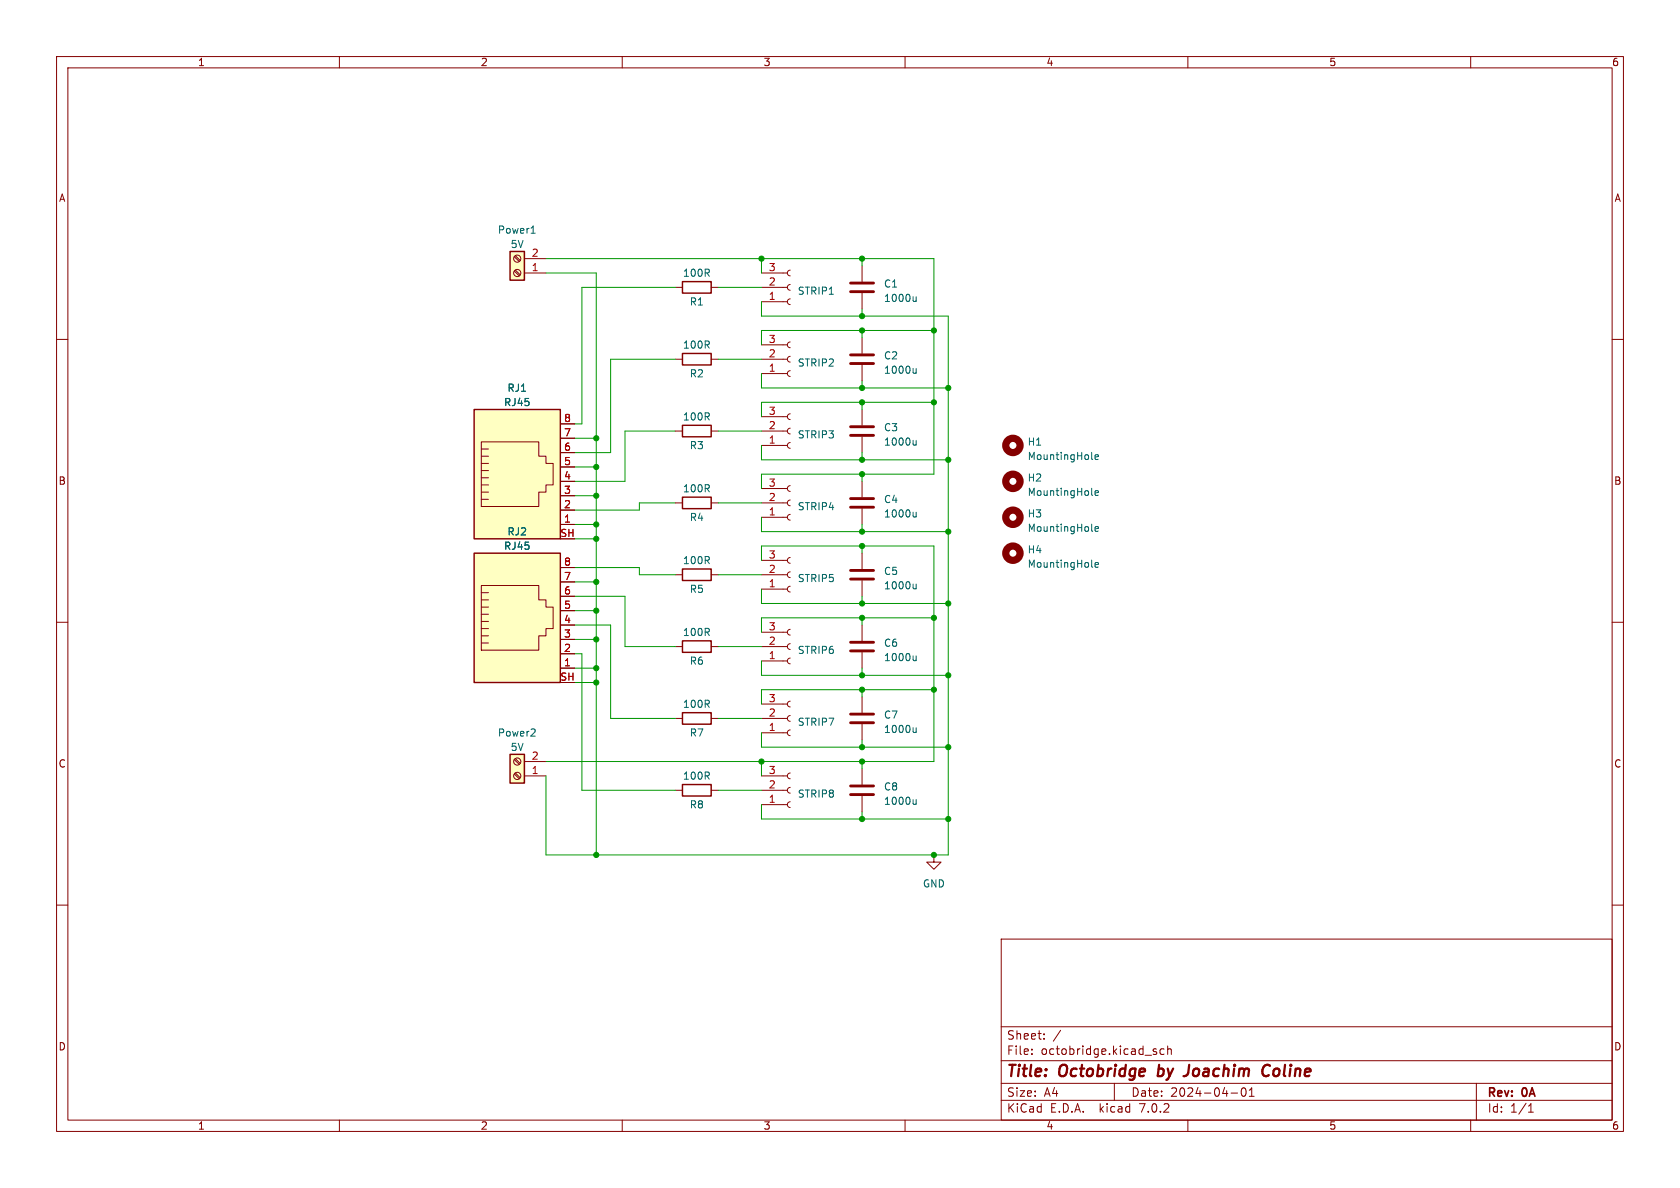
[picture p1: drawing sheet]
<svg xmlns="http://www.w3.org/2000/svg" width="297mm" height="210mm" viewBox="0 0 297 210" stroke-linecap="round" stroke-linejoin="round" font-family="sans-serif">
<g fill="none" stroke="#840000" stroke-width=".18">
<path d="M10 10h277v190h-277zM12 12h273v186h-273zM60 10v2M110 10v2M160 10v2M210 10v2M260 10v2M10 60h2M90.9 45.4l.9 .8M90.9 47.9l.9 .9M91.1 45.2l.9 .9M91.1 47.8l.9 .8"/>
<path d="M92.7 48.3h3.8M92.7 45.7h3.8M119.4 50.8h1.2M125.7 50.8h1.3M134.6 50.8h4.6M134.6 48.3h4.6M134.6 53.3h4.6M139.7 47.8l-.3 .1-.2 .3 .1 .4 .4 .2M139.7 50.3l-.3 .1-.2 .4 .1 .4 .4 .1M139.7 52.8l-.3 .2-.2 .3 .1 .4 .4 .1M152.4 47v2.8M152.4 51.8v2.8"/>
<path d="M152.4 59.7v2.8M285 60h2M85.1 78.1h10.1v2.5h1.3v1.3h1.3v3.8h-1.3v1.3h-1.3v2.5h-10.1zM85.1 79.4h1.3M99.1 77.5h2.5M99.1 74.9h2.5M119.4 76.2h1.2M119.4 63.5h1.2M125.7 76.2h1.3M125.7 63.5h1.3M134.6 73.7h4.6M134.6 76.2h4.6"/>
<path d="M134.6 78.7h4.6M134.6 63.5h4.6M134.6 61h4.6M134.6 66h4.6M139.7 73.2l-.3 .1-.2 .3 .1 .4 .4 .2M139.7 75.7l-.3 .1-.2 .4 .1 .4 .4 .1M139.7 78.2l-.3 .2-.2 .3 .1 .4 .4 .1M139.7 60.5l-.3 .1-.2 .3 .1 .4 .4 .2M139.7 63l-.3 .1-.2 .4 .1 .4 .4 .1M139.7 65.5l-.3 .2-.2 .3 .1 .4 .4 .1M152.4 64.5v2.8M152.4 72.4v2.8"/>
<path d="M152.4 77.2v2.8M85.1 88.3h1.3M85.1 87h1.3M85.1 85.7h1.3M85.1 84.5h1.3M85.1 83.2h1.3M85.1 81.9h1.3M85.1 80.6h1.3M99.1 92.7h2.5M99.1 90.2h2.5M99.1 87.6h2.5M99.1 85.1h2.5"/>
<path d="M99.1 82.6h2.5M99.1 80h2.5M119.4 88.9h1.2M125.7 88.9h1.3M134.6 88.9h4.6M134.6 86.4h4.6M134.6 91.4h4.6M134.6 99.1h4.6M139.7 85.9l-.3 .1-.2 .3 .1 .4 .4 .2M139.7 88.4l-.3 .1-.2 .4 .1 .4 .4 .1M139.7 90.9l-.3 .2-.2 .3 .1 .4 .4 .1M139.7 98.6l-.3 .1-.2 .3 .1 .4 .4 .2"/>
<path d="M152.4 85.1v2.8M152.4 89.9v2.8M152.4 97.8v2.8M10 110h2M85.1 113.7h1.3M85.1 112.4h1.3M85.1 111.1h1.3M85.1 109.9h1.3M85.1 108.6h1.3M85.1 107.3h1.3M85.1 103.5h10.1v2.5h1.3v1.3h1.3v3.8h-1.3v1.3h-1.3v2.5h-10.1zM85.1 106h1.3"/>
<path d="M85.1 104.8h1.3M99.1 118.1h2.5M99.1 115.6h2.5M99.1 113h2.5M99.1 110.5h2.5M99.1 108h2.5M99.1 105.4h2.5M99.1 102.9h2.5M99.1 100.3h2.5M119.4 101.6h1.2M119.4 114.3h1.2M125.7 101.6h1.3"/>
<path d="M125.7 114.3h1.3M134.6 101.6h4.6M134.6 114.3h4.6M134.6 111.8h4.6M134.6 116.8h4.6M134.6 104.1h4.6M139.7 111.3l-.3 .1-.2 .3 .1 .4 .4 .2M139.7 113.8l-.3 .1-.2 .4 .1 .4 .4 .1M139.7 116.3l-.3 .2-.2 .3 .1 .4 .4 .1M139.7 101.1l-.3 .1-.2 .4 .1 .4 .4 .1M139.7 103.6l-.3 .2-.2 .3 .1 .4 .4 .1M152.4 102.6v2.8"/>
<path d="M152.4 110.5v2.8M152.4 115.3v2.8M285 110h2M90.9 134.3l.9 .8M90.9 136.8l.9 .9M91.1 134.1l.9 .9M91.1 136.7l.9 .8M92.7 137.2h3.8M92.7 134.6h3.8M119.4 127h1.2M119.4 139.7h1.2M125.7 127h1.3"/>
<path d="M125.7 139.7h1.3M134.6 127h4.6M134.6 137.2h4.6M134.6 139.7h4.6M134.6 124.5h4.6M134.6 129.5h4.6M139.7 136.7l-.3 .1-.2 .3 .1 .4 .4 .2M139.7 139.2l-.3 .1-.2 .4 .1 .4 .4 .1M139.7 124l-.3 .1-.2 .3 .1 .4 .4 .2M139.7 126.5l-.3 .1-.2 .4 .1 .4 .4 .1M139.7 129l-.3 .2-.2 .3 .1 .4 .4 .1M152.4 123.2v2.8"/>
<path d="M152.4 128v2.8M152.4 135.9v2.8M10 160h2M134.6 142.2h4.6M139.7 141.7l-.3 .2-.2 .3 .1 .4 .4 .1M152.4 140.7v2.8M165.1 151.1v1.3h1.3l-1.3 1.3-1.3-1.3h1.3M285 160h2M177 166h108v32h-108zM60 198v2M110 198v2M160 198v2"/>
<path d="M177 194.5h108M177 191.5h108M177 187.5h108M177 181.5h108M182.4 186.3v.1M182.4 185.5v.1M184.6 183.6v.1M184.6 182.8v.1M197 191.5v3M204.1 185.9l.3 .1 .1 .2-.2 .2h-.3M204.1 185.4l.3 .1M205.8 185.5l-.4-.1-.3 .3v.4l.1 .2h.6"/>
<path d="M206.4 185.5l.2-.1 .4 .1 .1 .9M206.4 184.9v1.5M210 198v2M217.6 193.2h1.2M219.6 192.4a1 1 0 0 0 .2 1.4 .81 .81 0 0 0 .6-.6 .81 .81 0 0 0-.3-.8M220.9 193.8h.8M220.9 192.7l.4-.4v1.5M260 198v2M261 191.5v6.5M270.2 196.6h.9M270.2 195.5l.4-.4v1.5"/>
<circle cx="91.4" cy="48.3" r=".63"/>
<circle cx="91.4" cy="45.7" r=".63"/>
<circle cx="91.4" cy="134.6" r=".63"/>
<circle cx="91.4" cy="137.2" r=".63"/>
</g>
<path d="M224.4 188.3a1.02 1.02 0 0 0-1.2 .7 1.02 1.02 0 0 0 .5 1.2l.6-.2" fill="none" stroke="#840000" stroke-width=".4"/>
<path d="M90.2 44.5h2.5v5h-2.5zM120.6 49.8h5.1v2h-5.1zM83.8 72.4h15.3v22.9h-15.3zM120.6 75.2h5.1v2h-5.1zM120.6 62.5h5.1v2h-5.1zM83.8 97.8h15.3v22.9h-15.3zM120.6 87.9h5.1v2h-5.1zM120.6 100.6h5.1v2h-5.1zM120.6 113.3h5.1v2h-5.1zM90.2 133.4h2.5v5h-2.5zM120.6 126h5.1v2h-5.1zM120.6 138.7h5.1v2h-5.1z" fill="none" stroke="#840000" stroke-width=".25"/>
<g fill="none" stroke="#840000" stroke-width=".51">
<path d="M150.4 51.6h4M150.4 50h4M150.4 77h4M150.4 75.4h4M150.4 64.3h4M150.4 62.7h4M150.4 89.7h4M150.4 88.1h4M150.4 102.4h4M150.4 100.8h4M150.4 115.1h4M150.4 113.5h4"/>
<path d="M150.4 138.9h4M150.4 127.8h4M150.4 126.2h4M150.4 140.5h4"/>
</g>
<g fill="none" stroke="#006464" stroke-width=".18">
<path d="M93.9 41.2h.7M94.1 40.1l.2-.1v1.2M162 52.4v.9M162 53.2l-.4 .1M162 65.1v.9M162 77.8v.9M162 78.6l-.4 .1M162 65.9l-.4 .1M162 90.5v.9M162 91.3l-.4 .1M193.1 93.9h.1M193.1 81.2h.1"/>
<path d="M193.1 87.5l.1 .1M193.6 93.5l.6-.1-.1-.3h-.3l-.2 .2 .1 .6h.4M193.6 80.8l.6-.1-.1-.3h-.3l-.2 .2 .1 .6h.4M193.6 87.2l.6-.2-.1-.2-.3-.1-.2 .2 .1 .6h.4M193.6 99.9l.6-.2-.1-.2-.3-.1-.2 .2 .1 .6h.4M162 103.2v.9M162 115.9v.9M162 104l-.4 .1M162 116.7l-.4 .1M193.1 100.2l.1 .1M94.4 128.9l.2 .2v.3l-.8 .7h.8M162 128.6v.9"/>
<path d="M162 129.4l-.4 .1M162 141.3v.9M162 142.1l-.4 .1"/>
</g>
<g fill="#ffffc2" stroke="#ffffc2" stroke-width=".18">
<path d="M90.2 44.5h2.5v5h-2.5z"/>
<path d="M83.8 72.4h15.3v22.9h-15.3z"/>
<path d="M83.8 97.8h15.3v22.9h-15.3z"/>
<path d="M90.2 133.4h2.5v5h-2.5z"/>
</g>
<g fill="none" stroke="#840000" stroke-width="1.3">
<circle cx="179.1" cy="78.7" r="1.27"/>
<circle cx="179.1" cy="85.1" r="1.27"/>
<circle cx="179.1" cy="91.4" r="1.27"/>
<circle cx="179.1" cy="97.8" r="1.27"/>
</g>
<g fill="none" stroke="#009600" stroke-width=".18">
<path d="M96.5 45.7h68.6v38.1h-30.5v2.6M96.5 48.3h8.9v102.8M119.4 50.8h-16.5v24.1h-1.3M127 50.8h7.6M134.6 45.7v2.6M134.6 53.3v2.6h33v95.2h-71.1v-13.9M152.4 45.7v1.3M152.4 54.6v1.3M152.4 58.4v1.3M165.1 58.4h-30.5v2.6M101.6 77.5h3.8M119.4 63.5h-11.5v16.5h-6.3"/>
<path d="M119.4 76.2h-8.9v8.9h-8.9M127 63.5h7.6M127 76.2h7.6M134.6 66v2.6h33M134.6 78.7v2.6h33M152.4 67.3v1.3M152.4 71.1v1.3M165.1 71.1h-30.5v2.6M101.6 95.3h3.8M101.6 92.7h3.8M101.6 87.6h3.8M101.6 82.6h3.8"/>
<path d="M119.4 88.9h-6.4v1.3h-11.4M127 88.9h7.6M134.6 91.4v2.6h33M134.6 99.1v-2.6h30.5v38.1h-68.6M152.4 80v1.3M152.4 83.8v1.3M152.4 92.7v1.3M152.4 96.5v1.3M101.6 110.5h6.3v16.5h11.5M101.6 115.6h1.3v24.1h16.5M101.6 105.4h8.9v8.9h8.9M101.6 100.3h11.4v1.3h6.4"/>
<path d="M101.6 108h3.8M101.6 113h3.8M101.6 118.1h3.8M101.6 102.9h3.8M127 114.3h7.6M127 101.6h7.6M134.6 104.1v2.6h33M134.6 116.8v2.6h33M152.4 105.4v1.3M152.4 109.2v1.3M152.4 118.1v1.3M165.1 109.2h-30.5v2.6"/>
<path d="M101.6 120.7h3.8M127 127h7.6M127 139.7h7.6M134.6 129.5v2.6h33M134.6 134.6v2.6M152.4 121.9v1.3M152.4 130.8v1.3M152.4 134.6v1.3M165.1 121.9h-30.5v2.6M134.6 142.2v2.6h33M152.4 143.5v1.3"/>
</g>
<g fill="#009600" stroke="#009600" stroke-width=".18">
<circle cx="167.6" cy="144.8" r=".46"/>
<circle cx="165.1" cy="151.1" r=".46"/>
<circle cx="152.4" cy="134.6" r=".46"/>
<circle cx="167.6" cy="132.1" r=".46"/>
<circle cx="152.4" cy="132.1" r=".46"/>
<circle cx="134.6" cy="134.6" r=".46"/>
<circle cx="152.4" cy="144.8" r=".46"/>
<circle cx="152.4" cy="81.3" r=".46"/>
<circle cx="152.4" cy="71.1" r=".46"/>
<circle cx="167.6" cy="81.3" r=".46"/>
<circle cx="167.6" cy="94" r=".46"/>
<circle cx="152.4" cy="83.8" r=".46"/>
<circle cx="165.1" cy="71.1" r=".46"/>
<circle cx="105.4" cy="77.5" r=".46"/>
<circle cx="152.4" cy="94" r=".46"/>
<circle cx="152.4" cy="96.5" r=".46"/>
<circle cx="105.4" cy="82.6" r=".46"/>
<circle cx="105.4" cy="87.6" r=".46"/>
<circle cx="105.4" cy="113" r=".46"/>
<circle cx="105.4" cy="120.7" r=".46"/>
<circle cx="105.4" cy="118.1" r=".46"/>
<circle cx="105.4" cy="151.1" r=".46"/>
<circle cx="105.4" cy="108" r=".46"/>
<circle cx="105.4" cy="102.9" r=".46"/>
<circle cx="105.4" cy="92.7" r=".46"/>
<circle cx="105.4" cy="95.3" r=".46"/>
<circle cx="152.4" cy="55.9" r=".46"/>
<circle cx="152.4" cy="58.4" r=".46"/>
<circle cx="165.1" cy="58.4" r=".46"/>
<circle cx="152.4" cy="68.6" r=".46"/>
<circle cx="167.6" cy="68.6" r=".46"/>
<circle cx="152.4" cy="45.7" r=".46"/>
<circle cx="134.6" cy="45.7" r=".46"/>
<circle cx="167.6" cy="106.7" r=".46"/>
<circle cx="165.1" cy="109.2" r=".46"/>
<circle cx="152.4" cy="106.7" r=".46"/>
<circle cx="152.4" cy="121.9" r=".46"/>
<circle cx="152.4" cy="119.4" r=".46"/>
<circle cx="167.6" cy="119.4" r=".46"/>
<circle cx="165.1" cy="121.9" r=".46"/>
<circle cx="152.4" cy="109.2" r=".46"/>
</g>
<g font-size="2.8" fill="#840000">
<text x="178" y="190.8">Title:</text>
<text x="187.4" y="190.8">Octobridge</text>
<text x="205.4" y="190.8">by Joachim</text>
<text x="225.1" y="190.8">Coline</text>
</g>
<g font-size="2.1" fill="#840000">
<text x="178" y="183.9">Sheet:</text>
<text x="186.2" y="183.9">/</text>
<text x="178" y="186.6">File:</text>
<text x="184" y="186.6">octobridge.kicad_sch</text>
<text x="178" y="196.8">KiCad</text>
<text x="178" y="194">Size:</text>
<text x="184.6" y="194">A4</text>
<text x="185.7" y="196.8">E.D.A.</text>
<text x="194.4" y="196.8">kicad</text>
<text x="200" y="194">Date:</text>
<text x="201.5" y="196.8">7.0.2</text>
<text x="206.9" y="194">2024-04-01</text>
<text x="263" y="194.2">Rev:</text>
<text x="263" y="196.8">Id:</text>
<text x="267" y="196.8">1/1</text>
<text x="269.2" y="194.2">0A</text>
</g>
<g font-size="1.8" fill="#840000">
<text x="35" y="11.8">1</text>
<text x="85" y="11.8">2</text>
<text x="135" y="11.8">3</text>
<text x="185" y="11.8">4</text>
<text x="235" y="11.8">5</text>
<text x="285" y="11.8">6</text>
<text x="10.4" y="35.8">A</text>
<text x="285.4" y="35.8">A</text>
<text x="10.3" y="85.8">B</text>
<text x="285.3" y="85.8">B</text>
<text x="10.3" y="135.8">C</text>
<text x="285.3" y="135.8">C</text>
<text x="10.3" y="185.8">D</text>
<text x="285.3" y="185.8">D</text>
<text x="35" y="199.8">1</text>
<text x="85" y="199.8">2</text>
<text x="135" y="199.8">3</text>
<text x="185" y="199.8">4</text>
<text x="235" y="199.8">5</text>
<text x="285" y="199.8">6</text>
</g>
<g font-size="1.8" fill="#006464">
<text x="88" y="41.5">Power1</text>
<text x="90.2" y="44">5V</text>
<text x="120.7" y="49.1">100R</text>
<text x="141" y="52.3">STRIP1</text>
<text x="156.2" y="51">C1</text>
<text x="156.2" y="53.5">1000u</text>
<text x="121.9" y="54.2">R1</text>
<text x="120.7" y="61.8">100R</text>
<text x="141" y="65">STRIP2</text>
<text x="156.2" y="63.7">C2</text>
<text x="89" y="71.9">RJ45</text>
<text x="89.7" y="69.4">RJ1</text>
<text x="121.9" y="66.9">R2</text>
<text x="156.2" y="66.2">1000u</text>
<text x="120.7" y="74.5">100R</text>
<text x="141" y="77.7">STRIP3</text>
<text x="156.2" y="76.4">C3</text>
<text x="121.9" y="79.6">R3</text>
<text x="156.2" y="78.9">1000u</text>
<text x="181.6" y="78.9">H1</text>
<text x="181.6" y="81.5">MountingHole</text>
<text x="120.7" y="87.2">100R</text>
<text x="156.2" y="89.1">C4</text>
<text x="181.6" y="85.3">H2</text>
<text x="181.6" y="87.8">MountingHole</text>
<text x="89.7" y="94.8">RJ2</text>
<text x="121.9" y="92.3">R4</text>
<text x="141" y="90.4">STRIP4</text>
<text x="156.2" y="91.6">1000u</text>
<text x="181.6" y="91.6">H3</text>
<text x="181.6" y="94.2">MountingHole</text>
<text x="89" y="97.3">RJ45</text>
<text x="120.7" y="99.9">100R</text>
<text x="156.2" y="101.8">C5</text>
<text x="181.6" y="98">H4</text>
<text x="181.6" y="100.5">MountingHole</text>
<text x="121.9" y="105">R5</text>
<text x="141" y="103.1">STRIP5</text>
<text x="156.2" y="104.3">1000u</text>
<text x="120.7" y="112.6">100R</text>
<text x="121.9" y="117.7">R6</text>
<text x="141" y="115.8">STRIP6</text>
<text x="156.2" y="114.5">C6</text>
<text x="156.2" y="117">1000u</text>
<text x="120.7" y="125.3">100R</text>
<text x="88" y="130.4">Power2</text>
<text x="121.9" y="130.4">R7</text>
<text x="141" y="128.5">STRIP7</text>
<text x="156.2" y="127.2">C7</text>
<text x="156.2" y="129.7">1000u</text>
<text x="90.2" y="132.9">5V</text>
<text x="120.7" y="138">100R</text>
<text x="121.9" y="143.1">R8</text>
<text x="141" y="141.2">STRIP8</text>
<text x="156.2" y="139.9">C8</text>
<text x="156.2" y="142.4">1000u</text>
<text x="163.1" y="157">GND</text>
</g>
<g font-size="1.8" fill="#a90000">
<text x="93.9" y="45.5">2</text>
<text x="93.9" y="48">1</text>
<text x="135.9" y="53.1">1</text>
<text x="135.9" y="50.5">2</text>
<text x="135.9" y="48">3</text>
<text x="135.9" y="65.8">1</text>
<text x="135.9" y="63.2">2</text>
<text x="135.9" y="60.7">3</text>
<text x="99.7" y="77.2">7</text>
<text x="99.7" y="74.7">8</text>
<text x="135.9" y="75.9">2</text>
<text x="135.9" y="73.4">3</text>
<text x="99.7" y="82.3">5</text>
<text x="99.7" y="79.8">6</text>
<text x="135.9" y="78.5">1</text>
<text x="99.7" y="89.9">2</text>
<text x="99.7" y="87.4">3</text>
<text x="99.7" y="84.8">4</text>
<text x="135.9" y="88.6">2</text>
<text x="135.9" y="86.1">3</text>
<text x="99" y="95">SH</text>
<text x="99.7" y="92.5">1</text>
<text x="135.9" y="91.2">1</text>
<text x="99.7" y="100.1">8</text>
<text x="135.9" y="101.3">2</text>
<text x="135.9" y="98.8">3</text>
<text x="99.7" y="107.7">5</text>
<text x="99.7" y="105.2">6</text>
<text x="99.7" y="102.6">7</text>
<text x="135.9" y="103.9">1</text>
<text x="99.7" y="112.8">3</text>
<text x="99.7" y="110.2">4</text>
<text x="135.9" y="111.5">3</text>
<text x="99.7" y="117.9">1</text>
<text x="99.7" y="115.3">2</text>
<text x="135.9" y="116.6">1</text>
<text x="135.9" y="114">2</text>
<text x="99" y="120.4">SH</text>
<text x="135.9" y="124.2">3</text>
<text x="135.9" y="129.3">1</text>
<text x="135.9" y="126.7">2</text>
<text x="93.9" y="136.9">1</text>
<text x="93.9" y="134.4">2</text>
<text x="135.9" y="136.9">3</text>
<text x="135.9" y="142">1</text>
<text x="135.9" y="139.4">2</text>
</g>
</svg>
